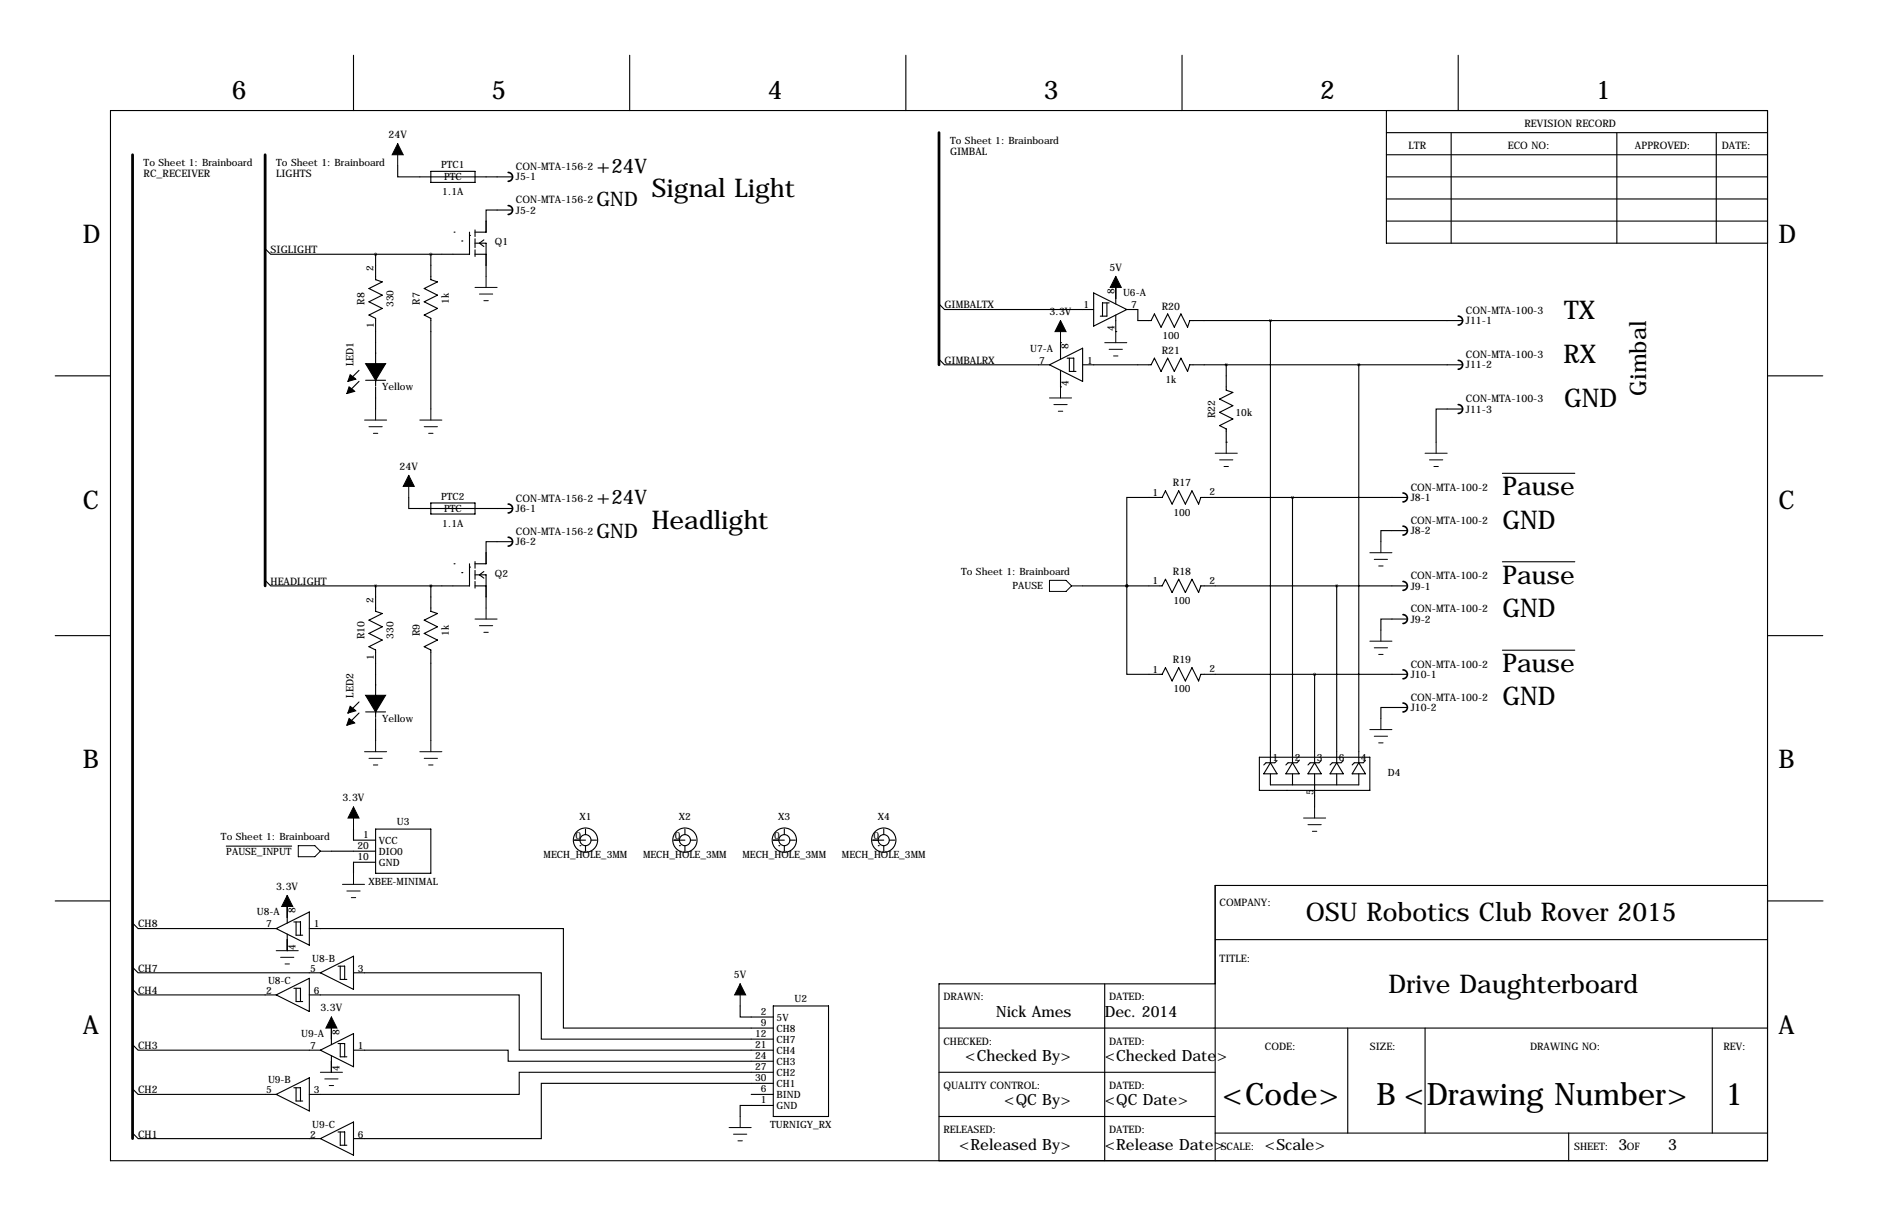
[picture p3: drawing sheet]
<svg xmlns="http://www.w3.org/2000/svg" width="432mm" height="279mm" viewBox="0 0 432 279" stroke-linecap="round" stroke-linejoin="round" font-family="sans-serif">
<g fill="none" stroke="#000" stroke-width=".25">
<path d="M81.3 12.7v12.7M144.8 12.7v12.7M208.3 12.7v12.7M271.8 12.7v12.7M335.3 12.7v12.7M25.4 25.4h381v241.3h-381zM91.4 38.1v2.5h26.5M99.1 39.4h10.1v2.5h-10.1zM318.8 30.5h87.6M318.8 35.6h87.6M318.8 25.4v30.5h87.6M333.7 30.5v25.4"/>
<path d="M371.8 30.5v25.4M394.6 30.5v25.4M61 57.2l1.2 1.2h24.2M86.4 58.4v5.9l1.5 .5-3.1 1.5 3.1 1.5-3.1 1.5 3.1 1.6-3.1 1.5 1.6 .8v15.4M99.1 58.4v5.9l1.5 .5-3.1 1.5 3.1 1.5-3.1 1.5 3.1 1.6-3.1 1.5 1.6 .8v20.8M104.4 53.3h.1M107.9 54.1h.1M107.9 53.3v5.1h-21.5M109.2 55.9h2.6v7.6M109.2 58.4h2.6M109.2 52.8v1.6M109.2 54.9v2"/>
<path d="M109.2 57.4v1.5M111.3 55.1l-1.1 .8 1.1 .7M117.9 48.3h-6.1v5h-2.6M318.8 45.7h87.6M318.8 50.8h87.6M318.8 40.6h87.6M215.9 69.8l1.3 1.3h34.3M243.8 78.7h.1M243.8 78.7v3.8M251.5 67.3l7.6 3.8-7.6 3.8zM254.5 69.6v3h-1.5M255 69.6h-1.5v3"/>
<path d="M256.5 76.2h.1M256.5 66v3.8M256.5 72.4v3.8M259.1 71.1h2.5v2.6h3.1l.7-1.6 1.6 3.1 1.5-3.1 1.5 3.1 1.5-3.1 1.5 3.1 .6-1.5h62.7M292.1 73.7v101.6M12.7 86.4h12.7M82.5 85.1l-2.5 2.5M82.5 87.6l-2.5 2.6M84.1 87.4h4.5M86.4 88.9v5.1M215.9 82.5l1.3 1.3h24.1M241.3 83.8l7.6-3.8v7.6z"/>
<path d="M243.8 88.9h.1M243.8 85.1v3.8M245.4 82.3h1.5v3M245.9 82.3v3h1.5M248.9 83.8h15.8l.7-1.5 1.6 3 1.5-3 1.5 3 1.5-3 1.5 3 .6-1.5h62.7M281.9 83.8v5.9l1.6 .5-3.1 1.5 3.1 1.5-3.1 1.5 3.1 1.6-3.1 1.5 1.5 .8v3M312.4 83.8v91.5M336.3 94h-6.1v7.6M406.4 86.4h12.7M94 114.3v2.5h23.9M99.1 115.6h10.1v2.5h-10.1zM281.9 101.6h.1"/>
<path d="M297.2 114.3v61M323.6 114.3h-47.5l-.5 1.5-1.5-3-1.6 3-1.5-3-1.5 3-1.5-3-.8 1.5h-8.1v20.3M345.4 108.8h16.7M61 133.3l1.2 1.3h24.2M86.4 134.6v5.9l1.5 .5-3.1 1.5 3.1 1.5-3.1 1.5 3.1 1.6-3.1 1.5 1.6 .8v15.4M99.1 134.6v5.9l1.5 .5-3.1 1.5 3.1 1.5-3.1 1.5 3.1 1.6-3.1 1.5 1.6 .8v20.8M104.4 129.5h.1M107.9 130.3h.1M107.9 129.5v5.1h-21.5M109.2 132.1h2.6v7.6M109.2 129v1.6M109.2 131.1v2"/>
<path d="M109.2 133.6v1.5M109.2 134.6h2.6M111.3 131.3l-1.1 .8 1.1 .7M117.9 124.5h-6.1v5h-2.6M248.9 134.6h18.3l.8-1.5 1.5 3 1.5-3 1.5 3 1.6-3 1.5 3 .5-1.5h47.5M259.1 134.6v20.3h8.1l.8-1.5 1.5 3.1 1.5-3.1 1.5 3.1 1.6-3.1 1.5 3.1 .5-1.6h47.5M259.1 134.6h.1M307.3 134.6v40.7M323.6 121.9h-6.1v2.6M345.4 129.1h16.7M12.7 146h12.7M302.3 154.9v20.4"/>
<path d="M323.6 142.2h-6.1v2.6M345.4 149.4h16.7M406.4 146h12.7M82.5 161.3l-2.5 2.5M82.5 163.8l-2.5 2.6M84.1 163.6h4.5M86.4 165.1v5.1M289.6 174h25.4v7.6h-25.4zM292.1 175.3l1.5 2.5h-3zM292.1 177.8v2.5h20.3v-2.5M293.6 174.8l-.5 .5h-2l-.5 .5M297.2 175.3l1.5 2.5h-3z"/>
<path d="M297.2 177.8v2.5M298.7 174.8l-.5 .5h-2l-.5 .5M302.3 175.3l1.5 2.5h-3.1zM302.3 177.8v7.6M303.8 174.8l-.5 .5h-2.1l-.5 .5M307.3 175.3l1.6 2.5h-3.1zM307.3 177.8v2.5M308.9 174.8l-.5 .5h-2.1l-.5 .5M312.4 175.3l1.5 2.5h-3zM313.9 174.8l-.5 .5h-2l-.5 .5M323.6 162.6h-6.1v2.5M52 194.4h15.1"/>
<path d="M76.2 195.6h10.2M81.3 190.5v2.5h5.1M86.4 198.1h-5.1v2.6M86.4 190.5h12.7v10.2h-12.7zM132.1 193h2.5M133.3 194.3h.1M134.6 190.5v1.3M134.6 194.3v1.3M135.9 193h1.3M154.9 193h2.6M156.2 194.3h.1M157.5 190.5v1.3"/>
<path d="M157.5 194.3v1.3M158.7 193h1.3M177.8 193h2.5M179.1 194.3h.1M180.3 190.5v1.3M180.3 194.3v1.3M181.6 193h1.3M200.7 193h2.5M201.9 194.3h.1M203.2 190.5v1.3M203.2 194.3v1.3M204.5 193h1.2"/>
<path d="M12.7 207h12.7M30.5 212.1l1.2 1.3h31.8M63.5 213.4l7.6-3.9v7.7zM66 208.3v3.8M66 214.6v3.8M67.6 211.8h1.5v3.1M68.1 211.8v3.1h1.5M71.1 213.4h58.4v22.8h48.3M279.4 215.9h127M406.4 203.5h-127v63.2M406.5 207h12.7M30.5 227.3l1.2 1.3h31.8"/>
<path d="M30.5 222.2l1.2 1.3h42M63.5 228.6l7.6-3.8v7.6zM67.6 227.1h1.5v3M68.1 227.1v3h1.5M71.1 228.6h48.3v12.7h58.4M73.7 223.5l7.6-3.8v7.6zM76.2 236.2v3.8M77.7 222h1.5v3M77.7 239.8h1.5v3M78.2 222v3h1.6M78.2 239.8v3h1.6M81.3 223.5h43.2v15.3h53.3"/>
<path d="M170.2 231.1v2.6h7.6M177.8 231.1h12.7v25.4h-12.7zM215.9 236.2h190.5M254 226.1v40.6M279.4 226.1h-63.5v40.6M309.9 236.2v24.1M327.7 236.2v24.1M393.7 236.2v24.1M30.5 250.2l1.2 1.3h31.8M30.5 240l1.2 1.3h42M63.5 251.5l7.6-3.9v7.7zM67.6 249.9h1.5v3.1"/>
<path d="M68.1 249.9v3.1h1.5M73.7 241.3l7.6-3.8v7.6zM76.2 242.6v3.8M81.3 241.3h35.5v2.5h61M172.7 251.5h5.1M177.8 254h-7.6v2.5M177.8 248.9h-53.3v12.7h-43.2M177.8 246.4h-58.4v5.1h-48.3M215.9 246.4h63.5M215.9 256.5h63.5M30.5 260.3l1.2 1.3h42M73.7 261.6l7.6-3.8v7.6z"/>
<path d="M77.7 260.1h1.5v3M78.2 260.1v3h1.6M279.4 260.3h127M360.7 260.3v6.4"/>
<circle cx="134.6" cy="193" r="1.27"/>
<circle cx="134.6" cy="193" r="2.79"/>
<circle cx="157.5" cy="193" r="1.27"/>
<circle cx="157.5" cy="193" r="2.79"/>
<circle cx="180.3" cy="193" r="1.27"/>
<circle cx="180.3" cy="193" r="2.79"/>
<circle cx="203.2" cy="193" r="1.27"/>
<circle cx="203.2" cy="193" r="2.79"/>
</g>
<g fill="none" stroke="#000" stroke-width=".38">
<path d="M116.8 39.6a1.02 1.02 0 0 1 1.1 1 1.02 1.02 0 0 1-1.1 1.1M116.8 47.2a1.02 1.02 0 0 1 1.1 1.1 1.02 1.02 0 0 1-1.1 1M335.3 72.6a1.02 1.02 0 0 1 1 1.1 1.02 1.02 0 0 1-1 1M335.3 82.8a1.02 1.02 0 0 1 1 1 1.02 1.02 0 0 1-1 1M335.3 93a1.02 1.02 0 0 1 1 1 1.02 1.02 0 0 1-1 1M116.8 115.8a1.02 1.02 0 0 1 1.1 1 1.02 1.02 0 0 1-1.1 1.1M322.6 113.3a1.02 1.02 0 0 1 1 1 1.02 1.02 0 0 1-1 1M116.8 123.4a1.02 1.02 0 0 1 1.1 1.1 1.02 1.02 0 0 1-1.1 1M322.6 120.9a1.02 1.02 0 0 1 1 1 1.02 1.02 0 0 1-1 1M322.6 133.6a1.02 1.02 0 0 1 1 1 1.02 1.02 0 0 1-1 1M322.6 141.2a1.02 1.02 0 0 1 1 1 1.02 1.02 0 0 1-1 1.1M322.6 153.9a1.02 1.02 0 0 1 1 1 1.02 1.02 0 0 1-1 1.1"/>
<path d="M322.6 161.5a1.02 1.02 0 0 1 1 1.1 1.02 1.02 0 0 1-1 1"/>
</g>
<path d="M106.2 55.4h.1M106.2 131.6h.1" fill="none" stroke="#000" stroke-width=".28"/>
<path d="M80.3 88.9l1.2 1-1.7 .5zM80.5 86.1l1.3 1-1.8 .5zM86.4 83.6h2.2l-2.2 3.8zM84.1 83.6h2.3v3.8zM86.4 159.8h2.2l-2.2 3.8zM84.1 159.8h2.3v3.8zM80.3 165.1l1.2 1-1.7 .5zM80.5 162.3l1.3 1-1.8 .5z" fill="#000" stroke="#000" stroke-width=".25"/>
<g fill="none" stroke="#000" stroke-width=".23">
<path d="M91.4 33v5.1M109.2 66h5.1M110.2 67.6h3.1M111.3 69.1h1M111.8 63.5v2.5M243.8 73.7v5M254 78.7h5.1M256.5 63.5v5.1M256.5 76.2v2.5M83.8 96.5h5.1M84.8 98h3.1M85.9 99.6h1"/>
<path d="M86.4 94v2.5M96.5 96.5h5.1M97.5 98h3.1M98.6 99.6h1M99.1 94v2.5M241.3 91.4h5.1M242.3 93h3.1M243.3 94.5h1M243.8 88.9v2.5M255 80.3h3.1M256 81.8h1M94 109.2v5.1"/>
<path d="M279.4 104.1h5.1M280.4 105.7h3.1M281.4 107.2h1M281.9 101.6v2.5M327.7 104.1h5M328.7 105.7h3M329.7 107.2h1M330.2 101.6v2.5M111.8 139.7v2.5M241.3 133.3h3.8l1.3 1.3-1.3 1.3h-3.8zM246.4 134.6h2.5M315 127h5"/>
<path d="M316 128.5h3M317 130h1M317.5 124.5v2.5M109.2 142.2h5.1M110.2 143.8h3.1M111.3 145.3h1M315 147.3h5M316 148.8h3M317 150.4h1M317.5 144.8v2.5M83.8 172.7h5.1M84.8 174.2h3.1"/>
<path d="M85.9 175.8h1M86.4 170.2v2.5M96.5 172.7h5.1M97.5 174.2h3.1M98.6 175.8h1M99.1 170.2v2.5M315 167.6h5M316 169.2h3M317 170.7h1M317.5 165.1v2.5M68.6 194.3h3.8l1.3 1.3-1.3 1.2h-3.8zM73.7 195.6h2.5"/>
<path d="M81.3 185.4v5.1M299.7 188h5.1M300.7 189.5h3.1M301.8 191h1M302.3 185.4v2.6M63.5 218.4h5.1M64.5 220h3.1M66 205.7v5.1M66 215.9v2.5M78.7 203.2h5.1M79.8 204.7h3M80.8 206.2h1"/>
<path d="M81.3 200.7v2.5M65.5 221.5h1M76.2 233.7v5.1M170.2 226.1v5M73.7 246.4h5M74.7 247.9h3M75.7 249.4h1M76.2 243.8v2.6M167.6 259.1h5.1M170.2 256.5v2.6M168.7 260.6h3M169.7 262.1h1"/>
</g>
<path d="M91.4 33l1.3 2.6h-2.5zM243.8 73.7l1.3 2.5h-2.5zM256.5 63.5l1.3 2.5h-2.5zM94 109.2l1.2 2.6h-2.5zM81.3 185.4l1.2 2.6h-2.5zM66 205.7l1.3 2.6h-2.5zM76.2 233.7l1.3 2.5h-2.6zM170.2 226.1l1.2 2.5h-2.5z" fill="#000" stroke="#000" stroke-width=".23"/>
<path d="M86.3 58.4a.05 .05 0 0 0 .1 0 .05 .05 0 0 0-.1 0zM99 58.4a.05 .05 0 0 0 .1 0 .05 .05 0 0 0-.1 0zM86.3 134.6a.05 .05 0 0 0 .1 0 .05 .05 0 0 0-.1 0zM99 134.6a.05 .05 0 0 0 .1 0 .05 .05 0 0 0-.1 0zM307.3 134.6a.05 .05 0 0 0 .1 0 .05 .05 0 0 0-.1 0zM281.9 83.8a.05 .05 0 0 0 .1 0 .05 .05 0 0 0-.1 0zM302.2 154.9a.05 .05 0 0 0 .1 0 .05 .05 0 0 0-.1 0z" fill="#000" stroke="#000" stroke-width=".63"/>
<path d="M30.5 35.6v226M61 35.6v99M215.9 30.5v53.3" fill="none" stroke="#000" stroke-width=".63"/>
<g font-size="7.1">
<text x="281" y="254">&lt;Code&gt;</text>
<text x="316.5" y="254">B &lt;Drawing Number&gt;</text>
<text x="396.7" y="254">1</text>
</g>
<g font-size="5.9">
<text x="53.3" y="22.9">6</text>
<text x="113" y="22.9">5</text>
<text x="176.5" y="22.9">4</text>
<text x="240" y="22.9">3</text>
<text x="303.5" y="22.9">2</text>
<text x="367" y="22.9">1</text>
<text x="149.9" y="45.3">Signal Light</text>
<text x="19" y="55.9">D</text>
<text x="408.9" y="55.9">D</text>
<text x="359.7" y="73.2">TX</text>
<text x="359.5" y="83.4">RX</text>
<text x="359.6" y="93.5">GND</text>
<text x="345.4" y="113.8">Pause</text>
<text x="19" y="116.8">C</text>
<text x="408.9" y="116.8">C</text>
<text x="149.9" y="121.5">Headlight</text>
<text x="345.4" y="121.5">GND</text>
<text x="345.4" y="134.2">Pause</text>
<text x="345.4" y="141.8">GND</text>
<text x="345.4" y="154.5">Pause</text>
<text x="345.4" y="162.1">GND</text>
<text x="19" y="176.5">B</text>
<text x="408.9" y="176.5">B</text>
<text x="300.3" y="211.6">OSU Robotics Club Rover 2015</text>
<text x="319.3" y="228.1">Drive Daughterboard</text>
<text x="19" y="237.5">A</text>
<text x="408.9" y="237.5">A</text>
</g>
<text font-size="5.3" x="378.5" y="90.9" transform="rotate(-90 378.5 90.9)">Gimbal</text>
<g font-size="4.6">
<text x="137.2" y="39.7">+24V</text>
<text x="137.2" y="47.3">GND</text>
<text x="137.2" y="115.9">+24V</text>
<text x="137.2" y="123.5">GND</text>
</g>
<g font-size="3.6">
<text x="229.1" y="233.7">Nick Ames</text>
<text x="254" y="233.7">Dec. 2014</text>
<text x="221.9" y="243.8">&lt;Checked By&gt;</text>
<text x="254" y="243.8">&lt;Checked Date&gt;</text>
<text x="230.9" y="254">&lt;QC By&gt;</text>
<text x="254" y="254">&lt;QC Date&gt;</text>
<text x="220.5" y="264.1">&lt;Released By&gt;</text>
<text x="254" y="264.1">&lt;Release Date&gt;</text>
<text x="290.8" y="264.1">&lt;Scale&gt;</text>
<text x="372.1" y="264.1">3</text>
<text x="383.5" y="264.1">3</text>
</g>
<g font-size="2.4">
<text x="350.5" y="29.2">REVISION RECORD</text>
<text x="89.3" y="31.8">24V</text>
<text x="218.4" y="35.6">GIMBAL</text>
<text x="323.8" y="34.3">LTR</text>
<text x="346.7" y="34.3">ECO NO:</text>
<text x="375.9" y="34.3">APPROVED:</text>
<text x="395.9" y="34.3">DATE:</text>
<text x="33" y="40.6">RC_RECEIVER</text>
<text x="63.5" y="40.6">LIGHTS</text>
<text x="118.6" y="41.5">J5-1</text>
<text x="118.6" y="39.1">CON-MTA-156-2</text>
<text x="118.6" y="46.7">CON-MTA-156-2</text>
<text x="118.6" y="49.1">J5-2</text>
<text x="62.2" y="58.2">SIGLIGHT</text>
<text x="255.1" y="62.2">5V</text>
<text x="83.8" y="70" transform="rotate(-90 83.8 70)">R8</text>
<text x="96.5" y="70" transform="rotate(-90 96.5 70)">R7</text>
<text x="217.2" y="70.9">GIMBALTX</text>
<text x="267.1" y="71.1">R20</text>
<text x="241.3" y="72.4">3.3V</text>
<text x="337.1" y="74.5">J11-1</text>
<text x="337.1" y="72.1">CON-MTA-100-3</text>
<text x="217.2" y="83.6">GIMBALRX</text>
<text x="267.1" y="81.3">R21</text>
<text x="337.1" y="82.3">CON-MTA-100-3</text>
<text x="81.3" y="84.1" transform="rotate(-90 81.3 84.1)">LED1</text>
<text x="337.1" y="84.7">J11-2</text>
<text x="337.1" y="94.8">J11-3</text>
<text x="337.1" y="92.5">CON-MTA-100-3</text>
<text x="279.4" y="96.1" transform="rotate(-90 279.4 96.1)">R22</text>
<text x="91.9" y="107.9">24V</text>
<text x="269.7" y="111.8">R17</text>
<text x="324.4" y="112.8">CON-MTA-100-2</text>
<text x="118.6" y="117.7">J6-1</text>
<text x="118.6" y="115.3">CON-MTA-156-2</text>
<text x="324.4" y="115.1">J8-1</text>
<text x="118.6" y="125.3">J6-2</text>
<text x="118.6" y="122.9">CON-MTA-156-2</text>
<text x="324.4" y="122.8">J8-2</text>
<text x="324.4" y="120.4">CON-MTA-100-2</text>
<text x="62.2" y="134.4">HEADLIGHT</text>
<text x="269.7" y="132.1">R18</text>
<text x="324.4" y="135.5">J9-1</text>
<text x="324.4" y="133.1">CON-MTA-100-2</text>
<text x="324.4" y="143.1">J9-2</text>
<text x="324.4" y="140.7">CON-MTA-100-2</text>
<text x="83.8" y="146.9" transform="rotate(-90 83.8 146.9)">R10</text>
<text x="96.5" y="146.2" transform="rotate(-90 96.5 146.2)">R9</text>
<text x="269.7" y="152.4">R19</text>
<text x="324.4" y="155.8">J10-1</text>
<text x="324.4" y="153.4">CON-MTA-100-2</text>
<text x="81.3" y="160.3" transform="rotate(-90 81.3 160.3)">LED2</text>
<text x="324.4" y="161">CON-MTA-100-2</text>
<text x="324.4" y="163.4">J10-2</text>
<text x="78.8" y="184.1">3.3V</text>
<text x="63.5" y="204.5">3.3V</text>
<text x="280.4" y="208.3">COMPANY:</text>
<text x="31.7" y="213.1">CH8</text>
<text x="280.4" y="221">TITLE:</text>
<text x="31.7" y="223.3">CH7</text>
<text x="168.8" y="224.8">5V</text>
<text x="31.7" y="228.3">CH4</text>
<text x="73.7" y="232.4">3.3V</text>
<text x="216.9" y="229.9">DRAWN:</text>
<text x="255" y="229.9">DATED:</text>
<text x="31.7" y="241">CH3</text>
<text x="216.9" y="240">CHECKED:</text>
<text x="255" y="240">DATED:</text>
<text x="290.8" y="241.3">CODE:</text>
<text x="315" y="241.3">SIZE:</text>
<text x="351.8" y="241.3">DRAWING NO:</text>
<text x="396.2" y="241.3">REV:</text>
<text x="31.7" y="251.2">CH2</text>
<text x="216.9" y="250.2">QUALITY CONTROL:</text>
<text x="255" y="250.2">DATED:</text>
<text x="31.7" y="261.4">CH1</text>
<text x="216.9" y="260.3">RELEASED:</text>
<text x="255" y="260.3">DATED:</text>
<text x="280.7" y="264.2">SCALE:</text>
<text x="361.9" y="264.2">SHEET:</text>
<text x="374" y="264.2">OF</text>
</g>
<g font-size="2.3">
<text x="218.4" y="33">To Sheet 1: Brainboard</text>
<text x="33" y="38.1">To Sheet 1: Brainboard</text>
<text x="63.5" y="38.1">To Sheet 1: Brainboard</text>
<text x="101.4" y="38.6">PTC1</text>
<text x="102.1" y="41.4">PTC</text>
<text x="101.7" y="44.8">1.1A</text>
<text x="113.8" y="56.4">Q1</text>
<text x="85.9" y="62.3" transform="rotate(-90 85.9 62.3)">2</text>
<text x="90.5" y="70.6" transform="rotate(-90 90.5 70.6)">330</text>
<text x="103.2" y="69.8" transform="rotate(-90 103.2 69.8)">1k</text>
<text x="249.1" y="70.9">1</text>
<text x="256.3" y="67.6" transform="rotate(-90 256.3 67.6)">8</text>
<text x="258.2" y="68.1">U6-A</text>
<text x="260.1" y="70.9">7</text>
<text x="86" y="75.3" transform="rotate(-90 86 75.3)">1</text>
<text x="256.3" y="76" transform="rotate(-90 256.3 76)">4</text>
<text x="267.3" y="77.8">100</text>
<text x="236.9" y="80.8">U7-A</text>
<text x="239" y="83.6">7</text>
<text x="245.7" y="80.3" transform="rotate(-90 245.7 80.3)">8</text>
<text x="249.9" y="83.6">1</text>
<text x="87.9" y="89.7">Yellow</text>
<text x="245.7" y="88.7" transform="rotate(-90 245.7 88.7)">4</text>
<text x="268" y="88">1k</text>
<text x="284.1" y="95.5">10k</text>
<text x="265" y="113.9">1</text>
<text x="278.1" y="113.8">2</text>
<text x="101.4" y="114.8">PTC2</text>
<text x="102.1" y="117.6">PTC</text>
<text x="269.8" y="118.5">100</text>
<text x="101.7" y="121">1.1A</text>
<text x="113.8" y="132.6">Q2</text>
<text x="221" y="132.1">To Sheet 1: Brainboard</text>
<text x="232.8" y="135.4">PAUSE</text>
<text x="265" y="134.2">1</text>
<text x="278.1" y="134.1">2</text>
<text x="85.9" y="138.5" transform="rotate(-90 85.9 138.5)">2</text>
<text x="269.8" y="138.8">100</text>
<text x="90.5" y="146.8" transform="rotate(-90 90.5 146.8)">330</text>
<text x="103.2" y="146" transform="rotate(-90 103.2 146)">1k</text>
<text x="86" y="151.5" transform="rotate(-90 86 151.5)">1</text>
<text x="265" y="154.5">1</text>
<text x="278.1" y="154.4">2</text>
<text x="269.8" y="159.1">100</text>
<text x="87.9" y="165.9">Yellow</text>
<text x="292.6" y="174.8">1</text>
<text x="297.7" y="174.8">2</text>
<text x="302.8" y="174.8">3</text>
<text x="307.8" y="174.8">6</text>
<text x="312.9" y="174.8">4</text>
<text x="319.1" y="178.3">D4</text>
<text x="302" y="182.7" transform="rotate(-90 302 182.7)">5</text>
<text x="91.3" y="189.5">U3</text>
<text x="133.2" y="188.5">X1</text>
<text x="156.1" y="188.5">X2</text>
<text x="179" y="188.5">X3</text>
<text x="201.8" y="188.5">X4</text>
<text x="50.8" y="193">To Sheet 1: Brainboard</text>
<text x="52" y="196.4">PAUSE_INPUT</text>
<text x="82.2" y="195.1">20</text>
<text x="82.2" y="197.6">10</text>
<text x="83.5" y="192.5">1</text>
<text x="87.1" y="193.8">VCC</text>
<text x="87.1" y="196.4">DIO0</text>
<text x="125" y="197.2">MECH_HOLE_3MM</text>
<text x="132.3" y="192.8">0</text>
<text x="147.9" y="197.2">MECH_HOLE_3MM</text>
<text x="155.1" y="192.8">0</text>
<text x="170.7" y="197.2">MECH_HOLE_3MM</text>
<text x="178" y="192.8">0</text>
<text x="193.6" y="197.2">MECH_HOLE_3MM</text>
<text x="200.9" y="192.8">0</text>
<text x="84.7" y="203.3">XBEE-MINIMAL</text>
<text x="87.1" y="198.9">GND</text>
<text x="67.9" y="209.8" transform="rotate(-90 67.9 209.8)">8</text>
<text x="59.1" y="210.3">U8-A</text>
<text x="61.2" y="213.1">7</text>
<text x="72.1" y="213.1">1</text>
<text x="67.9" y="218.2" transform="rotate(-90 67.9 218.2)">4</text>
<text x="71.8" y="221">U8-B</text>
<text x="61.6" y="226.1">U8-C</text>
<text x="71.3" y="223.3">5</text>
<text x="82.3" y="223.3">3</text>
<text x="61.2" y="228.3">2</text>
<text x="72.1" y="228.3">6</text>
<text x="175" y="233.2">2</text>
<text x="182.7" y="230.1">U2</text>
<text x="69.2" y="238.3">U9-A</text>
<text x="78.1" y="237.7" transform="rotate(-90 78.1 237.7)">8</text>
<text x="173.6" y="238.3">12</text>
<text x="175" y="235.7">9</text>
<text x="178.6" y="234.5">5V</text>
<text x="178.6" y="237">CH8</text>
<text x="178.6" y="239.6">CH7</text>
<text x="71.3" y="241">7</text>
<text x="82.3" y="241">1</text>
<text x="173.6" y="240.8">21</text>
<text x="173.6" y="243.3">24</text>
<text x="173.6" y="245.9">27</text>
<text x="178.6" y="242.1">CH4</text>
<text x="178.6" y="244.6">CH3</text>
<text x="61.2" y="251.2">5</text>
<text x="61.6" y="248.9">U9-B</text>
<text x="72.1" y="251.2">3</text>
<text x="78.1" y="246.2" transform="rotate(-90 78.1 246.2)">4</text>
<text x="173.6" y="248.4">30</text>
<text x="175" y="251">6</text>
<text x="178.6" y="247.2">CH2</text>
<text x="178.6" y="249.7">CH1</text>
<text x="175" y="253.5">1</text>
<text x="178.6" y="252.3">BIND</text>
<text x="178.6" y="254.8">GND</text>
<text x="71.3" y="261.4">2</text>
<text x="71.8" y="259.1">U9-C</text>
<text x="82.3" y="261.4">6</text>
<text x="177.1" y="259.2">TURNIGY_RX</text>
</g>
</svg>
